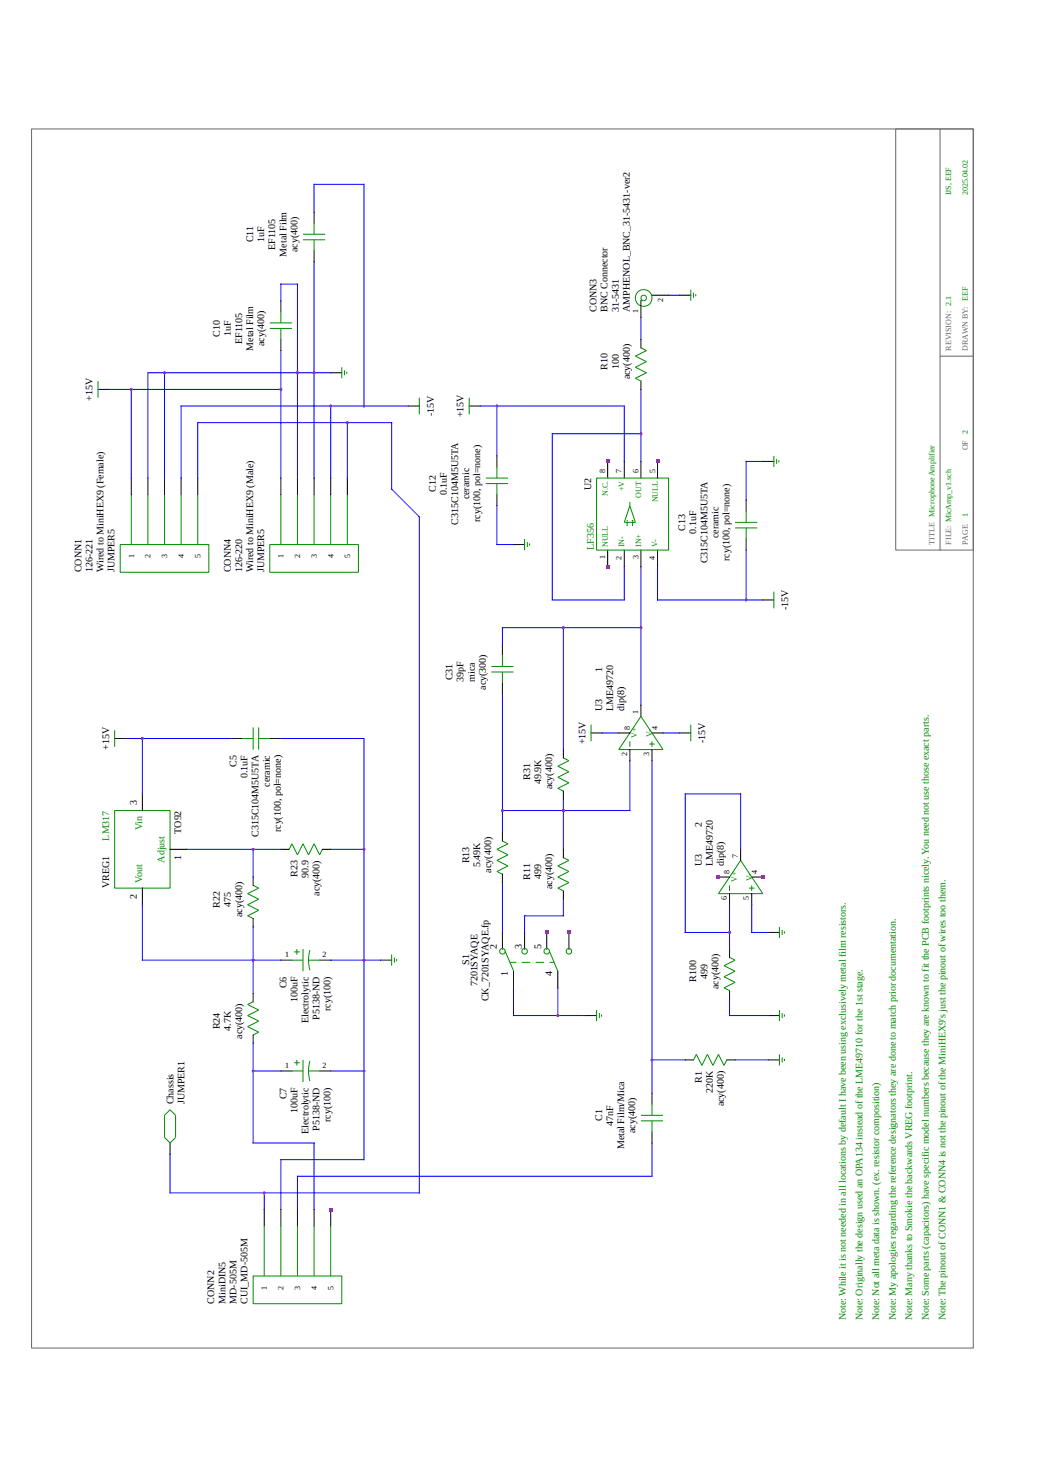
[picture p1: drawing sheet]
<svg xmlns="http://www.w3.org/2000/svg" width="210mm" height="297mm" viewBox="0 0 210 297" stroke-linecap="round" stroke-linejoin="round" font-family="sans-serif">
<path d="M6.3 25.9h189.5v245.2h-189.5zM180.2 25.9h15.6v84.7h-15.6zM189.1 25.9v84.7M189.1 71.6h6.7" fill="none" stroke="#666" stroke-width=".2"/>
<g fill="none" stroke="#008b00" stroke-width=".2">
<path d="M60.9 48.2h4.5M60.9 47.1h4.5M63.2 44.9v2.2M63.2 48.2v2.2M131.1 59.4h.1M138.9 58.2v2.3M139.5 58.9v1M140 59.1v.5M19.7 76.6v3.4M54.3 64.9h4.4M54.3 66h4.4M56.5 62.7v2.2"/>
<path d="M56.5 66v2.3M68.7 73.8v2.3M69.3 74.5v1M69.8 74.7v.5M84.3 80v3.3M94.4 80v3.3M128.9 69.9l1.1 .6-2.2 1.1 2.2 1.1-2.2 1.1 2.2 1.2-2.2 1.1 1.1 .5M129.1 60.3l-.2 .2M26.4 99.5v10M29.7 99.5v10M33.1 99.5v10M36.4 99.5v10"/>
<path d="M39.8 99.5v10M56.5 99.5v10M59.8 99.5v10M63.2 99.5v10M66.5 99.5v10M69.9 99.5v10M97.7 97.2h4.5M97.7 96.1h4.5M99.9 93.9v2.2M99.9 97.2v2.3M120 96.1h14.5v14.5h-14.5zM155.7 91.7v2.2"/>
<path d="M156.2 92.3v1M156.7 92.6v.4M24.2 109.5h17.8v5.6h-17.8zM54.3 109.5h17.8v5.6h-17.8zM105.5 108.4v2.2M106.1 109v1M106.5 109.3v.4M126.1 105v.8M126.2 104.6v.3M126.7 101.7l1.1 3.3h-2.2zM126.7 101v.7M127.1 104.7h.3"/>
<path d="M127.2 104.6v.3M127.2 105v.8M147.9 105h4.4M147.9 106.2h4.4M150.1 102.8v2.2M150.1 106.2v2.2M155.7 119v3.3M98.8 135.1h4.5M98.8 134h4.5M101.1 131.8v2.2M101.1 135.1v2.3M23.1 146.8v3.4"/>
<path d="M48.7 148.5h2.2M50.9 146.3v4.4M52 146.3v4.4M52 148.5h2.3M113.3 152.4l1.1 .6-2.2 1.1 2.2 1.1-2.2 1.1 2.2 1.1-2.2 1.1 1.1 .6M118.9 145.7v3.4M126.7 149.1v1.1M128.9 144l4.5 6.7h-8.9zM130.6 149.6h1.1M131.1 149.1v1.1M138.9 145.7v3.4M23.1 163h11.1v15.6h-11.1z"/>
<path d="M50.9 178l1.1 .6-2.2 1.1 2.2 1.1-2.2 1.1 2.2 1.1-2.2 1.2 1.1 .5M58.2 170.8l.5-1.1 1.1 2.2 1.1-2.2 1.2 2.2 1.1-2.2 1.1 2.2 .5-1.1M101.1 169.1l1.1 .6-2.3 1.1 2.3 1.1-2.3 1.1 2.3 1.1-2.3 1.1 1.2 .6M113.3 172.5l1.1 .5-2.2 1.1 2.2 1.1-2.2 1.2 2.2 1.1-2.2 1.1 1.1 .5M146.7 178v1.1M149 173l4.4 6.7h-8.9zM150.6 178.6h1.2M151.2 178v1.1M58.7 193.1h2.2M59.2 191.4h1.1M59.7 190.8v1.2M60.9 190.8v4.5"/>
<path d="M62.1 193.1h2.2M62.3 191.1l-.2 1.7 .2 2.3M78.8 192v2.2M79.3 192.6v1M79.8 192.8v.5M101.6 191.3l1.7 3.9M102.6 193.5h1.2M105 193.5h1.6M107.7 193.5h1.7M110.5 191.3l1.7 4M110.5 193.5h.9M146.7 192.5l1.2 .6-2.3 1.1 2.3 1.1-2.3 1.1 2.3 1.1-2.3 1.1 1.1 .6"/>
<path d="M156.8 186.4v2.2M157.3 187v1M157.8 187.3v.4M50.9 201.4l-1.1 .6 2.2 1.1-2.2 1.1 2.2 1.1-2.2 1.1 2.2 1.2-1.1 .5M58.7 215.4h2.2M59.2 213.7h1.1M59.7 213.1v1.1M60.9 213.1v4.5M62.1 215.4h2.2M62.3 213.3l-.2 1.8 .2 2.3M120 203.1v2.2M120.6 203.7v1"/>
<path d="M121 204v.4M139.5 213.1l.6-1.1 1.1 2.2 1.1-2.2 1.1 2.2 1.1-2.2 1.1 2.2 .6-1.1M156.8 203.1v2.2M156.8 212v2.2M157.3 203.7v1M157.3 212.6v1M157.8 204v.4M157.8 212.9v.5M33.1 224.3l1.1-1.1 1.1 1.1v4.4l-1.1 1.1-1.1-1.1zM128.9 224.3h4.5M128.9 225.4h4.5M131.1 222v2.3"/>
<path d="M131.1 225.4v2.2M50.9 256.6h17.8v5.6h-17.8zM53.1 246.6v10M56.5 246.6v10M59.8 246.6v10M63.2 246.6v10M66.5 246.6v10"/>
<circle cx="129.5" cy="59.9" r="1.68"/>
<circle cx="129.5" cy="59.9" r=".56"/>
<circle cx="101.1" cy="191.3" r=".56"/>
<circle cx="105.5" cy="191.3" r=".56"/>
<circle cx="110" cy="191.3" r=".56"/>
<circle cx="114.4" cy="191.3" r=".56"/>
</g>
<g fill="none" stroke="#000" stroke-width=".2">
<path d="M63.2 42.6v2.3M63.2 50.4v2.3M131.1 59.4h3.4M136.7 59.4h2.2M19.7 78.3h2.2M56.5 60.5v2.2M56.5 68.3v2.2M66.5 75h2.2M128.9 60.5v3.3M128.9 68.3v1.6M128.9 76.6v1.7M26.4 96.1v3.4"/>
<path d="M29.7 96.1v3.4M33.1 96.1v3.4M36.4 96.1v3.4M39.8 96.1v3.4M56.5 96.1v3.4M59.8 96.1v3.4M63.2 96.1v3.4M66.5 96.1v3.4M69.9 96.1v3.4M82.1 81.6h2.2M94.4 81.6h2.2M99.9 91.7v2.2"/>
<path d="M99.9 99.5v2.2M122.2 92.8v3.3M125.6 92.8v3.3M128.9 92.8v3.3M132.3 92.8v3.3M153.4 92.8h2.3M103.3 109.5h2.2M122.2 110.6v3.4M125.6 110.6v3.4M128.9 110.6v3.4M132.3 110.6v3.4M150.1 100.6v2.2"/>
<path d="M150.1 108.4v2.2M101.1 129.6v2.2M101.1 137.4v2.2M153.4 120.6h2.3M23.1 148.5h2.2M28.6 159.6v3.4M46.5 148.5h2.2M54.3 148.5h2.2M113.3 150.7v1.7M113.3 159.1v1.7M118.9 147.4h2.2M124.5 147.4h2.2"/>
<path d="M126.7 150.7v2.3M128.9 141.8v2.2M131.1 150.7v2.3M131.1 147.4h2.3M136.7 147.4h2.2M28.6 178.6v3.3M34.2 170.8h3.4M50.9 176.4v1.6M56.5 170.8h1.7M64.8 170.8h1.7M101.1 167.4v1.7M101.1 175.8v1.7"/>
<path d="M113.3 170.8v1.7M113.3 179.1v1.7M144.5 176.4h2.2M146.7 179.7v2.2M149 170.8v2.2M151.2 179.7v2.2M151.2 176.4h2.2M50.9 184.7v1.7M50.9 199.8v1.6M56.5 193.1h2.2M64.3 193.1h2.2M76.5 193.1h2.3"/>
<path d="M101.1 187.5v3.3M103.3 195.3v3.3M105.5 187.5v3.3M110 187.5v3.3M112.2 195.3v3.3M114.4 187.5v3.3M146.7 190.8v1.7M146.7 199.2v1.7M154.5 187.5h2.3M50.9 208.1v1.7M56.5 215.4h2.2M64.3 215.4h2.2"/>
<path d="M117.8 204.2h2.2M131.1 219.8v2.2M137.8 213.1h1.7M146.2 213.1h1.7M154.5 213.1h2.3M154.5 204.2h2.3M34.2 229.8v2.3M131.1 227.6v2.2M53.1 243.2v3.4M56.5 243.2v3.4M59.8 243.2v3.4M63.2 243.2v3.4"/>
<path d="M66.5 243.2v3.4"/>
</g>
<g fill="none" stroke="#00f" stroke-width=".2">
<path d="M63.2 42.6v-5.5h10v44.5M63.2 52.7v43.4M134.5 59.4h2.2M21.9 78.3h34.6M26.4 78.3v17.8M33.1 75v21.1M56.5 60.5v-3.4h3.3v39M56.5 70.5v25.6M66.5 75h-36.8v21.1M128.9 63.8v4.5M128.9 78.3v14.5M39.8 96.1v-11.1h39v13.4l5.5 5.5v136h-50.1v-7.8"/>
<path d="M66.5 81.6v14.5M69.9 85v11.1M82.1 81.6h-45.7v14.5M96.6 81.6h29v11.2M99.9 81.6v10.1M128.9 87.2h-17.8v33.4h14.5v-6.6M153.4 92.8h-3.3v7.8M99.9 101.7v7.8h3.4M128.9 114v27.8M132.3 114v6.6h21.1M150.1 110.6v10M101.1 139.6v27.8"/>
<path d="M113.3 126.2v24.5M128.9 126.2h-27.8v3.4M25.3 148.5h21.2M28.6 148.5v11.1M56.5 148.5h16.7v84.7h-16.7v10M121.1 147.4h3.4M126.7 153v10h-25.6M131.1 153v66.8M133.4 147.4h3.3M37.6 170.8h18.9M50.9 170.8v5.6M66.5 170.8h6.7"/>
<path d="M101.1 177.5v10M113.3 160.8v10M149 170.8v-11.2h-11.2v27.9h8.9M28.6 181.9v11.2h27.9M50.9 186.4v13.4M66.5 193.1h10M103.3 198.6v5.6h14.5M112.2 198.6v5.6M113.3 180.8v3.4h-7.8v3.3M146.7 181.9v8.9M151.2 181.9v5.6h3.3M50.9 209.8v20h12.3v13.4"/>
<path d="M50.9 215.4h5.6M66.5 215.4h6.7M131.1 213.1h6.7M146.7 200.9v3.3h7.8M147.9 213.1h6.6M53.1 239.9v3.3M131.1 229.8v6.7h-71.3v6.7"/>
</g>
<g fill="#a020f0">
<path d="M50.7 170.6h.4v.4h-.4z"/>
<path d="M50.7 192.9h.4v.4h-.4z"/>
<path d="M50.7 215.2h.4v.3h-.4z"/>
<path d="M73 215.2h.4v.3h-.4z"/>
<path d="M73 170.6h.4v.4h-.4z"/>
<path d="M73 192.9h.4v.4h-.4z"/>
<path d="M28.4 148.3h.4v.4h-.4z"/>
<path d="M130.9 212.9h.5v.4h-.5z"/>
<path d="M113.1 162.8h.4v.4h-.4z"/>
</g>
<path d="M66.2 242.9h.7v.6h-.7z" fill="#f00"/>
<g fill="#a020f0">
<path d="M52.9 239.7h.5v.4h-.5z"/>
<path d="M128.7 87h.4v.4h-.4z"/>
<path d="M99.7 81.5h.5v.3h-.5z"/>
<path d="M149.9 120.5h.4v.3h-.4z"/>
<path d="M56.3 78.1h.4v.4h-.4z"/>
<path d="M26.2 78.1h.4v.4h-.4z"/>
<path d="M66.3 81.5h.4v.3h-.4z"/>
<path d="M73 81.5h.4v.3h-.4z"/>
<path d="M59.6 74.8h.4v.3h-.4z"/>
<path d="M63 74.8h.4v.3h-.4z"/>
<path d="M128.7 126h.4v.4h-.4z"/>
<path d="M113.1 126h.4v.4h-.4z"/>
<path d="M100.9 162.8h.4v.4h-.4z"/>
<path d="M112 204h.4v.4h-.4z"/>
<path d="M69.7 84.8h.4v.4h-.4z"/>
</g>
<g fill="#f00">
<path d="M109.6 187.2h.7v.6h-.7z"/>
<path d="M114.1 187.2h.7v.6h-.7z"/>
</g>
<g fill="#a020f0">
<path d="M128.7 126h.4v.4h-.4z"/>
<path d="M113.1 126h.4v.4h-.4z"/>
<path d="M113.1 162.8h.4v.4h-.4z"/>
<path d="M100.9 162.8h.4v.4h-.4z"/>
<path d="M26.2 78.1h.4v.4h-.4z"/>
<path d="M32.9 74.8h.4v.3h-.4z"/>
<path d="M59.6 74.8h.4v.3h-.4z"/>
</g>
<g fill="#f00">
<path d="M121.9 92.5h.7v.6h-.7z"/>
<path d="M121.9 113.6h.7v.7h-.7z"/>
<path d="M131.9 92.5h.7v.6h-.7z"/>
<path d="M144.2 176h.7v.7h-.7z"/>
<path d="M153.1 176h.7v.7h-.7z"/>
</g>
<g fill="#a020f0">
<path d="M146.5 187.3h.5v.4h-.5z"/>
<path d="M113.1 162.8h.4v.4h-.4z"/>
<path d="M112 204h.4v.4h-.4z"/>
</g>
<g font-size="2">
<text x="50.9" y="48.7" transform="rotate(-90 50.9 48.7)">C11</text>
<text x="53.1" y="48.7" transform="rotate(-90 53.1 48.7)">1uF</text>
<text x="55.4" y="50.2" transform="rotate(-90 55.4 50.2)">EF1105</text>
<text x="57.6" y="51.6" transform="rotate(-90 57.6 51.6)">Metal Film</text>
<text x="59.8" y="50.7" transform="rotate(-90 59.8 50.7)">acy(400)</text>
<text x="120" y="62.7" transform="rotate(-90 120 62.7)">CONN3</text>
<text x="122.2" y="62.7" transform="rotate(-90 122.2 62.7)">BNC Connector</text>
<text x="124.5" y="62.7" transform="rotate(-90 124.5 62.7)">31-5431</text>
<text x="126.7" y="62.7" transform="rotate(-90 126.7 62.7)">AMPHENOL_BNC_31-5431-ver2</text>
<text x="44.2" y="67.7" transform="rotate(-90 44.2 67.7)">C10</text>
<text x="46.5" y="67.6" transform="rotate(-90 46.5 67.6)">1uF</text>
<text x="48.7" y="69.2" transform="rotate(-90 48.7 69.2)">EF1105</text>
<text x="50.9" y="70.5" transform="rotate(-90 50.9 70.5)">Metal Film</text>
<text x="53.1" y="69.6" transform="rotate(-90 53.1 69.6)">acy(400)</text>
<text x="122.2" y="74.4" transform="rotate(-90 122.2 74.4)">R10</text>
<text x="124.5" y="74.2" transform="rotate(-90 124.5 74.2)">100</text>
<text x="126.7" y="76.3" transform="rotate(-90 126.7 76.3)">acy(400)</text>
<text x="18.6" y="80.6" transform="rotate(-90 18.6 80.6)">+15V</text>
<text x="87.3" y="83.7" transform="rotate(-90 87.3 83.7)">-15V</text>
<text x="93.3" y="83.9" transform="rotate(-90 93.3 83.9)">+15V</text>
<text x="87.7" y="98.9" transform="rotate(-90 87.7 98.9)">C12</text>
<text x="89.9" y="99.6" transform="rotate(-90 89.9 99.6)">0.1uF</text>
<text x="94.4" y="100.4" transform="rotate(-90 94.4 100.4)">ceramic</text>
<text x="118.9" y="98.6" transform="rotate(-90 118.9 98.6)">U2</text>
<text x="92.1" y="105.5" transform="rotate(-90 92.1 105.5)">C315C104M5U5TA</text>
<text x="96.6" y="105" transform="rotate(-90 96.6 105)">rcy(100, pol=none)</text>
<text x="137.8" y="106.7" transform="rotate(-90 137.8 106.7)">C13</text>
<text x="140.1" y="107.4" transform="rotate(-90 140.1 107.4)">0.1uF</text>
<text x="142.3" y="113.3" transform="rotate(-90 142.3 113.3)">C315C104M5U5TA</text>
<text x="144.5" y="108.2" transform="rotate(-90 144.5 108.2)">ceramic</text>
<text x="146.7" y="112.8" transform="rotate(-90 146.7 112.8)">rcy(100, pol=none)</text>
<text x="16.4" y="115.1" transform="rotate(-90 16.4 115.1)">CONN1</text>
<text x="18.6" y="115.1" transform="rotate(-90 18.6 115.1)">126-221</text>
<text x="20.8" y="115.1" transform="rotate(-90 20.8 115.1)">Wired to MiniHEX9 (Female)</text>
<text x="23.1" y="115.1" transform="rotate(-90 23.1 115.1)">JUMPER5</text>
<text x="46.5" y="115.1" transform="rotate(-90 46.5 115.1)">CONN4</text>
<text x="48.7" y="115.1" transform="rotate(-90 48.7 115.1)">126-220</text>
<text x="50.9" y="115.1" transform="rotate(-90 50.9 115.1)">Wired to MiniHEX9 (Male)</text>
<text x="53.1" y="115.1" transform="rotate(-90 53.1 115.1)">JUMPER5</text>
<text x="158.6" y="122.7" transform="rotate(-90 158.6 122.7)">-15V</text>
<text x="91" y="136.8" transform="rotate(-90 91 136.8)">C31</text>
<text x="93.3" y="137.2" transform="rotate(-90 93.3 137.2)">39pF</text>
<text x="95.5" y="137.1" transform="rotate(-90 95.5 137.1)">mica</text>
<text x="121.1" y="135.1" transform="rotate(-90 121.1 135.1)">1</text>
<text x="97.7" y="138.7" transform="rotate(-90 97.7 138.7)">acy(300)</text>
<text x="121.1" y="142.9" transform="rotate(-90 121.1 142.9)">U3</text>
<text x="123.3" y="142.9" transform="rotate(-90 123.3 142.9)">LME49720</text>
<text x="125.6" y="142.9" transform="rotate(-90 125.6 142.9)">dip(8)</text>
<text x="117.8" y="149.7" transform="rotate(-90 117.8 149.7)">+15V</text>
<text x="141.9" y="149.4" transform="rotate(-90 141.9 149.4)">-15V</text>
<text x="21.9" y="150.8" transform="rotate(-90 21.9 150.8)">+15V</text>
<text x="47.6" y="154.2" transform="rotate(-90 47.6 154.2)">C5</text>
<text x="27.5" y="161.9" transform="rotate(-90 27.5 161.9)">3</text>
<text x="49.8" y="156.5" transform="rotate(-90 49.8 156.5)">0.1uF</text>
<text x="54.3" y="158.2" transform="rotate(-90 54.3 158.2)">ceramic</text>
<text x="106.6" y="156.9" transform="rotate(-90 106.6 156.9)">R31</text>
<text x="108.9" y="157.7" transform="rotate(-90 108.9 157.7)">49.9K</text>
<text x="111.1" y="158.8" transform="rotate(-90 111.1 158.8)">acy(400)</text>
<text x="36.4" y="167.6" transform="rotate(-90 36.4 167.6)">TO92</text>
<text x="56.5" y="167.4" transform="rotate(-90 56.5 167.4)">rcy(100, pol=none)</text>
<text x="141.2" y="166.3" transform="rotate(-90 141.2 166.3)">2</text>
<text x="36.4" y="172.9" transform="rotate(-90 36.4 172.9)">1</text>
<text x="52" y="168.3" transform="rotate(-90 52 168.3)">C315C104M5U5TA</text>
<text x="94.4" y="173.6" transform="rotate(-90 94.4 173.6)">R13</text>
<text x="21.9" y="178.6" transform="rotate(-90 21.9 178.6)">VREG1</text>
<text x="59.8" y="176.4" transform="rotate(-90 59.8 176.4)">R23</text>
<text x="62.1" y="176.5" transform="rotate(-90 62.1 176.5)">90.9</text>
<text x="96.6" y="174.4" transform="rotate(-90 96.6 174.4)">5.49K</text>
<text x="98.8" y="175.5" transform="rotate(-90 98.8 175.5)">acy(400)</text>
<text x="106.6" y="176.9" transform="rotate(-90 106.6 176.9)">R11</text>
<text x="108.9" y="176.7" transform="rotate(-90 108.9 176.7)">499</text>
<text x="111.1" y="178.8" transform="rotate(-90 111.1 178.8)">acy(400)</text>
<text x="141.2" y="174.1" transform="rotate(-90 141.2 174.1)">U3</text>
<text x="143.4" y="174.1" transform="rotate(-90 143.4 174.1)">LME49720</text>
<text x="145.6" y="174.1" transform="rotate(-90 145.6 174.1)">dip(8)</text>
<text x="27.5" y="180.7" transform="rotate(-90 27.5 180.7)">2</text>
<text x="44.2" y="182.5" transform="rotate(-90 44.2 182.5)">R22</text>
<text x="46.5" y="182.3" transform="rotate(-90 46.5 182.3)">475</text>
<text x="48.7" y="184.4" transform="rotate(-90 48.7 184.4)">acy(400)</text>
<text x="64.3" y="180.1" transform="rotate(-90 64.3 180.1)">acy(400)</text>
<text x="99.9" y="190.7" transform="rotate(-90 99.9 190.7)">2</text>
<text x="105" y="190.8" transform="rotate(-90 105 190.8)">3</text>
<text x="108.9" y="190.7" transform="rotate(-90 108.9 190.7)">5</text>
<text x="94.4" y="194" transform="rotate(-90 94.4 194)">S1</text>
<text x="102.2" y="196.3" transform="rotate(-90 102.2 196.3)">1</text>
<text x="111.1" y="196.3" transform="rotate(-90 111.1 196.3)">4</text>
<text x="140.1" y="197.5" transform="rotate(-90 140.1 197.5)">R100</text>
<text x="142.3" y="196.8" transform="rotate(-90 142.3 196.8)">499</text>
<text x="57.6" y="198.8" transform="rotate(-90 57.6 198.8)">C6</text>
<text x="59.8" y="201.5" transform="rotate(-90 59.8 201.5)">100uF</text>
<text x="66.5" y="203.3" transform="rotate(-90 66.5 203.3)">rcy(100)</text>
<text x="96" y="198.4" transform="rotate(-90 96 198.4)">7201SYAQE</text>
<text x="98.3" y="201.3" transform="rotate(-90 98.3 201.3)">CK_7201SYAQE.fp</text>
<text x="144.5" y="198.9" transform="rotate(-90 144.5 198.9)">acy(400)</text>
<text x="44.2" y="207" transform="rotate(-90 44.2 207)">R24</text>
<text x="46.5" y="207.3" transform="rotate(-90 46.5 207.3)">4.7K</text>
<text x="48.7" y="208.9" transform="rotate(-90 48.7 208.9)">acy(400)</text>
<text x="62.1" y="205.8" transform="rotate(-90 62.1 205.8)">Electrolytic</text>
<text x="64.3" y="205.1" transform="rotate(-90 64.3 205.1)">P5138-ND</text>
<text x="57.6" y="221" transform="rotate(-90 57.6 221)">C7</text>
<text x="141.2" y="217.7" transform="rotate(-90 141.2 217.7)">R1</text>
<text x="143.4" y="219.8" transform="rotate(-90 143.4 219.8)">220K</text>
<text x="34.9" y="222" transform="rotate(-90 34.9 222)">Chassis</text>
<text x="37.1" y="222" transform="rotate(-90 37.1 222)">JUMPER1</text>
<text x="59.8" y="223.8" transform="rotate(-90 59.8 223.8)">100uF</text>
<text x="64.3" y="227.4" transform="rotate(-90 64.3 227.4)">P5138-ND</text>
<text x="66.5" y="225.6" transform="rotate(-90 66.5 225.6)">rcy(100)</text>
<text x="121.1" y="225.4" transform="rotate(-90 121.1 225.4)">C1</text>
<text x="123.3" y="226.3" transform="rotate(-90 123.3 226.3)">47nF</text>
<text x="127.8" y="227.8" transform="rotate(-90 127.8 227.8)">acy(400)</text>
<text x="145.6" y="222.5" transform="rotate(-90 145.6 222.5)">acy(400)</text>
<text x="62.1" y="228.1" transform="rotate(-90 62.1 228.1)">Electrolytic</text>
<text x="125.6" y="231.1" transform="rotate(-90 125.6 231.1)">Metal Film/Mica</text>
<text x="43.1" y="262.2" transform="rotate(-90 43.1 262.2)">CONN2</text>
<text x="45.3" y="262.2" transform="rotate(-90 45.3 262.2)">MiniDIN5</text>
<text x="47.6" y="262.2" transform="rotate(-90 47.6 262.2)">MD-505M</text>
<text x="49.8" y="262.2" transform="rotate(-90 49.8 262.2)">CUI_MD-505M</text>
</g>
<g font-size="2" fill="#008b00">
<text x="119.4" y="110.6" transform="rotate(-90 119.4 110.6)">LF356</text>
<text x="28.6" y="167" transform="rotate(-90 28.6 167)">Vin</text>
<text x="21.9" y="169" transform="rotate(-90 21.9 169)">LM317</text>
<text x="33.1" y="173.5" transform="rotate(-90 33.1 173.5)">Adjust</text>
<text x="28.6" y="177.5" transform="rotate(-90 28.6 177.5)">Vout</text>
<text x="170.1" y="265.5" transform="rotate(-90 170.1 265.5)">Note: While it is not needed in all locations by default I have been using exclusively metal film resistors.</text>
<text x="173.5" y="265.5" transform="rotate(-90 173.5 265.5)">Note: Originally the design used an OPA134 instead of the LME49710 for the 1st stage.</text>
<text x="176.8" y="265.5" transform="rotate(-90 176.8 265.5)">Note: Not all meta data is shown. (ex. resistor composition)</text>
<text x="180.2" y="265.5" transform="rotate(-90 180.2 265.5)">Note: My apologies regarding the reference designators they are done to match prior documentation.</text>
<text x="183.5" y="265.5" transform="rotate(-90 183.5 265.5)">Note: Many thanks to Smokie the backwards VREG footprint.</text>
<text x="186.9" y="265.5" transform="rotate(-90 186.9 265.5)">Note: Some parts (capacitors) have specific model numbers because they are known to fit the PCB footprints nicely. You need not use those exact parts.</text>
<text x="190.2" y="265.5" transform="rotate(-90 190.2 265.5)">Note: The pinout of CONN1 &amp; CONN4 is not the pinout of the MiniHEX9's just the pinout of wires too them.</text>
</g>
<g font-size="1.6" fill="#008b00">
<text x="191.3" y="39.3" transform="rotate(-90 191.3 39.3)">IJS, EEF</text>
<text x="194.7" y="39.3" transform="rotate(-90 194.7 39.3)">2025.04.02</text>
<text x="194.7" y="60.5" transform="rotate(-90 194.7 60.5)">EEF</text>
<text x="194.7" y="87.2" transform="rotate(-90 194.7 87.2)">2</text>
<text x="122.3" y="99.8" transform="rotate(-90 122.3 99.8)">N.C.</text>
<text x="125.6" y="98.7" transform="rotate(-90 125.6 98.7)">+V</text>
<text x="129" y="100" transform="rotate(-90 129 100)">OUT</text>
<text x="132.3" y="101" transform="rotate(-90 132.3 101)">NULL</text>
<text x="194.7" y="103.9" transform="rotate(-90 194.7 103.9)">1</text>
<text x="122.3" y="110" transform="rotate(-90 122.3 110)">NULL</text>
<text x="125.6" y="110.1" transform="rotate(-90 125.6 110.1)">IN-</text>
<text x="129" y="110" transform="rotate(-90 129 110)">IN+</text>
<text x="132.3" y="110.1" transform="rotate(-90 132.3 110.1)">V-</text>
<text x="128.1" y="148.4" transform="rotate(-90 128.1 148.4)">V+</text>
<text x="131.1" y="148.2" transform="rotate(-90 131.1 148.2)">V-</text>
<text x="148.2" y="177.4" transform="rotate(-90 148.2 177.4)">V+</text>
<text x="151.2" y="177.1" transform="rotate(-90 151.2 177.1)">V-</text>
</g>
<g font-size="1.6">
<text x="128.4" y="62.9" transform="rotate(-90 128.4 62.9)">1</text>
<text x="133.4" y="60.7" transform="rotate(-90 133.4 60.7)">2</text>
<text x="121.7" y="95.1" transform="rotate(-90 121.7 95.1)">8</text>
<text x="125" y="95" transform="rotate(-90 125 95)">7</text>
<text x="128.4" y="95.1" transform="rotate(-90 128.4 95.1)">6</text>
<text x="131.8" y="95.1" transform="rotate(-90 131.8 95.1)">5</text>
<text x="27" y="112.3" transform="rotate(-90 27 112.3)">1</text>
<text x="30.3" y="112.3" transform="rotate(-90 30.3 112.3)">2</text>
<text x="33.6" y="112.3" transform="rotate(-90 33.6 112.3)">3</text>
<text x="37" y="112.3" transform="rotate(-90 37 112.3)">4</text>
<text x="40.3" y="112.3" transform="rotate(-90 40.3 112.3)">5</text>
<text x="57" y="112.3" transform="rotate(-90 57 112.3)">1</text>
<text x="60.4" y="112.3" transform="rotate(-90 60.4 112.3)">2</text>
<text x="63.7" y="112.3" transform="rotate(-90 63.7 112.3)">3</text>
<text x="67.1" y="112.3" transform="rotate(-90 67.1 112.3)">4</text>
<text x="70.4" y="112.3" transform="rotate(-90 70.4 112.3)">5</text>
<text x="121.7" y="112.5" transform="rotate(-90 121.7 112.5)">1</text>
<text x="125" y="112.5" transform="rotate(-90 125 112.5)">2</text>
<text x="128.4" y="112.5" transform="rotate(-90 128.4 112.5)">3</text>
<text x="131.7" y="112.5" transform="rotate(-90 131.7 112.5)">4</text>
<text x="128.4" y="143.5" transform="rotate(-90 128.4 143.5)">1</text>
<text x="126.7" y="146.8" transform="rotate(-90 126.7 146.8)">8</text>
<text x="132.3" y="146.8" transform="rotate(-90 132.3 146.8)">4</text>
<text x="126.1" y="152.1" transform="rotate(-90 126.1 152.1)">2</text>
<text x="130.6" y="152.1" transform="rotate(-90 130.6 152.1)">3</text>
<text x="148.4" y="172.5" transform="rotate(-90 148.4 172.5)">7</text>
<text x="146.7" y="175.8" transform="rotate(-90 146.7 175.8)">8</text>
<text x="152.3" y="175.8" transform="rotate(-90 152.3 175.8)">4</text>
<text x="146.2" y="181.1" transform="rotate(-90 146.2 181.1)">6</text>
<text x="150.6" y="181.1" transform="rotate(-90 150.6 181.1)">5</text>
<text x="57.4" y="192.5">1</text>
<text x="64.8" y="192.5">2</text>
<text x="57.4" y="214.8">1</text>
<text x="64.8" y="214.8">2</text>
<text x="53.7" y="259.4" transform="rotate(-90 53.7 259.4)">1</text>
<text x="57" y="259.4" transform="rotate(-90 57 259.4)">2</text>
<text x="60.4" y="259.4" transform="rotate(-90 60.4 259.4)">3</text>
<text x="63.7" y="259.4" transform="rotate(-90 63.7 259.4)">4</text>
<text x="67.1" y="259.4" transform="rotate(-90 67.1 259.4)">5</text>
</g>
<g font-size="1.6" fill="#666">
<text x="191.3" y="70.5" transform="rotate(-90 191.3 70.5)">REVISION: 2.1</text>
<text x="194.7" y="70.5" transform="rotate(-90 194.7 70.5)">DRAWN BY:</text>
<text x="194.7" y="90.6" transform="rotate(-90 194.7 90.6)">OF</text>
<text x="188" y="109.5" transform="rotate(-90 188 109.5)">TITLE Microphone Amplifier</text>
<text x="191.3" y="109.5" transform="rotate(-90 191.3 109.5)">FILE: MicAmp_v1.sch</text>
<text x="194.7" y="109.5" transform="rotate(-90 194.7 109.5)">PAGE</text>
</g>
</svg>
